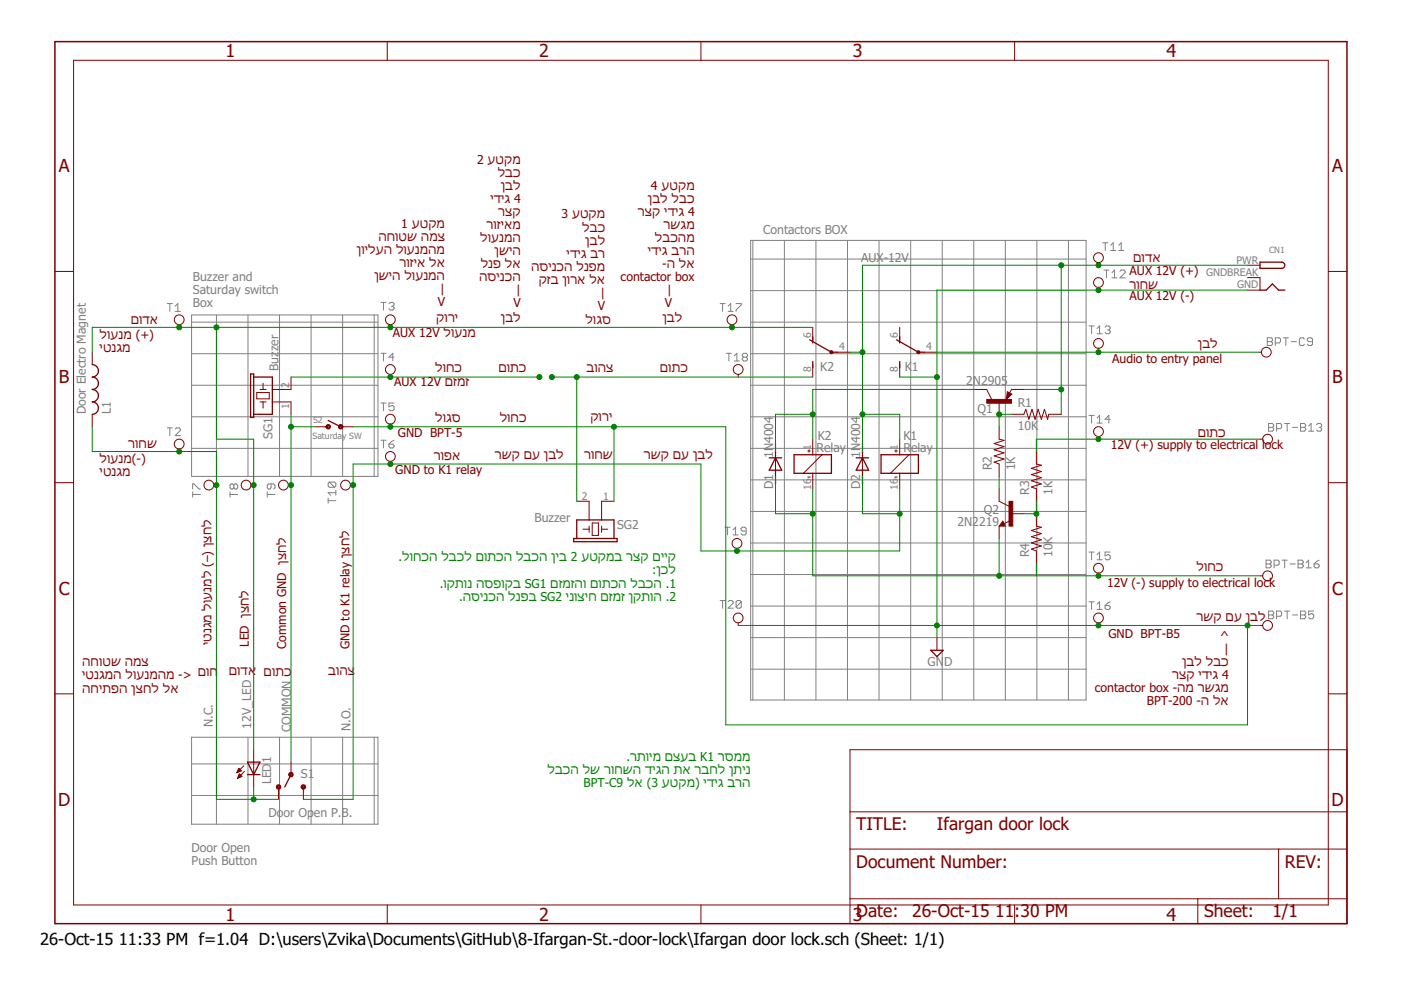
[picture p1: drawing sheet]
<svg xmlns="http://www.w3.org/2000/svg" width="297mm" height="210mm" viewBox="0 0 297 210" stroke-linecap="round" stroke-linejoin="round" font-family="sans-serif">
<g fill="none" stroke="#808080" stroke-width=".21">
<path d="M159.2 51h71.1v97.4h-71.1zM159.2 54.9h71.1M159.6 51v97.4M166.3 51v97.4M173 51v97.4M179.7 51v97.4M186.4 51v97.4M193.1 51v97.4M199.8 51v97.4M206.5 51v97.4M213.1 51v97.4M219.8 51v97.4"/>
<path d="M226.5 51v97.4M233.8 51.5h1.1M234.1 57.3h1M234.3 51.5v1.6M234.6 57.3v1.6M235.5 52l.5-.5v1.6M235.5 53.1h1.1M235.8 57.8l.5-.5v1.6M235.8 58.9h1M237.2 53.1h1.1M237.2 52l.5-.5v1.6M237.4 57.5l.3-.2h.6l.2 .2v.3l-1.1 1.1h1.1"/>
<path d="M35.5 64.4h1.1M36 64.4v1.6M37.1 64.9l.6-.5v1.6M37.1 66h1.1M40.6 66.8h39.5v34.2h-39.5zM40.6 75h39.5M40.6 68.3h39.5M45.9 66.8v34.2M52.6 66.8v34.2M59.3 66.8v34.2M66 66.8v34.2M72.6 66.8v34.2"/>
<path d="M79.3 66.8v34.2M80.8 64.1h1.1M80.8 74.9h1.1M81.3 64.1v1.6M81.3 74.9v1.6M82.5 64.4l.2-.3h.6l.2 .3v.3l-.2 .2M83 64.9h.3M83.3 64.9l.2 .3v.3l-.2 .2h-.6l-.2-.2M83.5 75.7h-1l.8-.8v1.6M152.7 64.4h1.1M153.2 64.4v1.6M154 74.9h1.1"/>
<path d="M154.4 66h1M154.4 64.9l.5-.5v1.6M154.5 74.9v1.6M155.7 75.5l.5-.6v1.6M155.7 76.5h1.1M156.1 64.4h1.1v.2l-1.1 1.1v.3M157.6 75.7l-.2-.2v-.3l.2-.3h.6l.3 .3v.3l-.3 .2M157.6 75.7h.6M157.6 75.7l-.2 .3v.3l.2 .2h.6l.3-.2v-.3l-.3-.3M159.2 75h71.1M159.2 68.3h71.1M159.2 61.6h71.1"/>
<path d="M230.9 69.1h1.1M231.4 69.1v1.7M232.6 69.7l.5-.6v1.7M232.6 70.8h1.1M234.3 69.4l.3-.3h.5l.3 .3v.3l-.3 .2M234.8 69.9h.3M235.1 69.9l.3 .3v.3l-.3 .3h-.5l-.3-.3M268.7 71.6h.8l.3 .3v.3l-.3 .2 .3 .3v.3l-.3 .3h-.8zM268.7 72.4h.8M270.4 72.7h.8l.3-.3v-.5l-.3-.3h-.8v1.7M272.1 71.6h1.1M272.6 71.6v1.7"/>
<path d="M273.8 72.4h1.1M276.6 71.9l-.3-.3h-.5l-.3 .3v1.1l.3 .3h.5l.3-.3M278.3 72.4h-.8l-.3-.2v-.3l.3-.3h.5l.3 .3v1.1l-.3 .3h-.5l-.3-.3M35.5 90.7h1.1M36 90.7v1.7M37.1 91l.3-.3h.6l.2 .3v.2l-1.1 1.2h1.1M40.6 95.1h39.5M40.6 88.4h39.5M40.6 81.7h39.5M80.8 85.4h1.1M80.8 93.3h1.1M81.3 85.4v1.7"/>
<path d="M81.3 93.3v1.7M82.5 94.2h.8l.2 .2v.3l-.2 .3h-.6l-.2-.3zM83.5 85.4h-1v.9l.5-.3h.3l.2 .3v.5l-.2 .3h-.6l-.2-.3M83.5 93.3l-.5 .3-.5 .6M159.2 95.1h71.1M159.2 88.4h71.1M159.2 81.7h71.1M230.9 88.1h1.1M231.4 88.1v1.6M232.6 88.6l.5-.5v1.6M232.6 89.7h1.1M235.4 88.9h-1.1l.8-.8v1.6"/>
<path d="M269 89.8h.8l.2 .3v.2l-.2 .3 .2 .3v.3l-.2 .2h-.8zM269 90.6h.8M270.7 90.9h.8l.2-.3v-.5l-.2-.3h-.8v1.6M272.4 89.8h1M272.9 89.8v1.6M274 90.6h1.1M275.7 89.8h.9l.2 .3v.2l-.2 .3 .2 .3v.3l-.2 .2h-.9zM275.7 90.6h.9M277.5 91.4h1M277.5 90.3l.5-.5v1.6M279.1 90.1l.3-.3h.6l.2 .3v.2l-.2 .3M279.7 90.6h.3"/>
<path d="M280 90.6l.2 .3v.3l-.2 .2h-.6l-.3-.2M40.9 104.8h1.6M40.9 103.7v-1.1h.2l1.1 1.1h.3M40.9 104.3v1.1M48.8 104.8h1.6M48.8 104.3v1.1M49.6 102.9l-.3-.3h-.3l-.2 .3v.5l.2 .3h.3l.3-.3M49.6 102.9l.2-.3h.3l.3 .3v.5l-.3 .3h-.3l-.2-.3M49.6 102.9v.5M56.7 104.8h1.6M56.7 104.3v1.1M57.5 102.6v.8l-.3 .3h-.3l-.2-.3v-.5l.2-.3h1.1l.3 .3v.5l-.3 .3"/>
<path d="M69.6 106.2h1.6M69.6 105.6v1.1M69.8 102.2l-.2 .3v.5l.2 .3h1.1M69.8 102.2h1.1l.3 .3v.5l-.3 .3M69.8 102.2l1.1 1.1M71.2 104.5h-1.6l.5 .5M71.2 103.9v1.1M153.7 111.8h1.1M154.3 111.8v1.6M155.4 112.3l.6-.5v1.6M155.4 113.4h1.1M158.2 112.6h-.8l-.3-.3v-.2l.3-.3h.5l.3 .3v1l-.3 .3h-.5l-.3-.3"/>
<path d="M159.2 115.1h71.1M159.2 108.4h71.1M159.2 101.7h71.1M230.9 117.1h1.1M231.4 117.1v1.6M232.6 117.6l.5-.5v1.6M232.6 118.7h1.1M235.4 117.1h-1.1v.8l.5-.3h.3l.3 .3v.5l-.3 .3h-.5l-.3-.3M268.4 118.8h.8l.3 .2v.3l-.3 .3 .3 .2v.3l-.3 .3h-.8zM268.4 119.6h.8M270.1 119.8h.8l.3-.2v-.6l-.3-.2h-.8v1.6M271.8 118.8h1.1"/>
<path d="M272.4 118.8v1.6M273.5 119.6h1.1M275.2 118.8h.8l.3 .2v.3l-.3 .3 .3 .2v.3l-.3 .3h-.8zM275.2 119.6h.8M276.9 119.3l.6-.5v1.6M278.6 119.6h.8l.3 .2v.3l-.3 .3h-.5l-.3-.3zM279.7 118.8l-1.1 .8M152.7 127.3h1.1M153.2 127.3v1.6M154.4 127.6l.2-.3h.6l.2 .3v.3l-1 1h1M157.2 127.6v1.1l-.3 .2h-.6l-.2-.2M157.2 127.6l-.3-.3h-.6l-.2 .3v1.1"/>
<path d="M157.2 127.6l-1.1 1.1M159.2 135.2h71.1M159.2 128.5h71.1M159.2 121.8h71.1M230.9 127.6h1.1M231.4 127.6v1.6M232.6 128.1l.5-.5v1.6M232.6 129.2h1.1M234.3 128.4h.8l.3 .3v.2l-.3 .3h-.5l-.3-.3zM235.4 127.6l-1.1 .8M269 129.6h.8l.2 .2v.3l-.2 .3 .2 .3v.2l-.2 .3h-.8zM269 130.4h.8"/>
<path d="M270.7 130.7h.8l.2-.3v-.6l-.2-.2h-.8v1.6M272.4 129.6h1M272.9 129.6v1.6M274 130.4h1.1M275.7 129.6h.9l.2 .2v.3l-.2 .3 .2 .3v.2l-.2 .3h-.9zM275.7 130.4h.9M276.9 120.4h1.1M278.5 129.6h-1v.8l.5-.3h.3l.2 .3v.5l-.2 .3h-.6l-.2-.3M40.6 156.3h39.5v18.5h-39.5zM45.9 156.3v18.5M52.6 156.3v18.5M59.3 156.3v18.5"/>
<path d="M66 156.3v18.5M72.6 156.3v18.5M79.3 156.3v18.5M159.2 141.9h71.1M40.6 168.7h39.5M40.6 162h39.5"/>
</g>
<g fill="none" stroke="#800000" stroke-width=".28">
<path d="M267.1 55.6h4.6a.66 .66 0 0 1 .7 .6 .66 .66 0 0 1-.7 .7h-4.6zM19.6 77.3a1.32 1.32 0 0 1 1.3 1.3 1.32 1.32 0 0 1-1.3 1.3 1.31 1.31 0 0 1 1.3 1.4 1.31 1.31 0 0 1-1.3 1.3 1.32 1.32 0 0 1 1.3 1.3 1.32 1.32 0 0 1-1.3 1.3 1.31 1.31 0 0 1 1.3 1.3 1.31 1.31 0 0 1-1.3 1.3M53.1 79.3h.7v9.2h-.7zM53.8 79.9h3.9v7.9h-3.9M171.7 72.1l4.6 2.6h1.3M172.3 71.4v1.3M172.3 76.6v1.4M190.1 72.1l4.6 2.6h1.3M190.8 71.4v1.3M190.8 76.6v1.4M267.1 61.5h1.4l1.3-1.3 1.3 1.3h1.3M69.6 89.2l2.6 1.3"/>
<path d="M163.1 97.1h2.6M164.4 97.1l1.3 2.6h-2.6zM168.4 96.4h7.9v4h-7.9zM181.5 97.1h2.7M182.9 97.1l1.3 2.6h-2.7zM186.8 96.4h7.9v4h-7.9zM213.7 83.2l.6 .4-.8 .8 .2-1 .4 .2-.3 .4v-.4M121.6 114.2h9.2v.7h-9.2zM122.3 114.2v-4h7.9v4M212.6 111l-.1 .3h.4l-.3-.5-.5 .6h.8M197.3 137.9h2.7l-1.4 1.3zM52.5 161.6h2.6l-1.3 2.6z"/>
<path d="M52.5 164.2h2.6M61.7 164.2l-1.3 2.7"/>
</g>
<g fill="none" stroke="#800000" stroke-width=".21">
<path d="M15.6 12.8h266v179.1h-266zM82.1 8.8v4M148.6 8.8v4M215.1 8.8v4M11.6 57.6h4M232.9 55.7v.5M264.5 58.9h2.6v2.6h-2.6M264.5 56.2h2.6M281.6 57.6h4M19.6 74.7v2.6M38 68.8v.6M61.7 79.9v2.7h-4"/>
<path d="M82.8 68.8v.6M82.8 79.4v.5M155.2 68.8v.6M156.5 79.4v.5M172.3 69.4v2.7M172.3 77.3v2.6M177.6 74.7h2.6M190.8 69.4v2.7M190.8 77.3v2.6M196 74.7h2.6M232.9 60.9v.6M232.9 73.8v.6"/>
<path d="M266.9 74.7h.6M19.6 87.8v2.7M38 95.2v.5M54.4 83.2h2.7v1.4h-2.7zM55.1 85.2h1.3M55.1 82.6h1.3M55.8 81.3v1.3M55.8 85.2v1.3M57.7 85.2h4v2.6M67 90.5h2.6M72.2 90.5h2.7M82.8 89.9v.6"/>
<path d="M82.8 97.8v.6M164.4 95.7v5.3M171.3 95.6h.5M171.5 95.4v.5M172.3 93.1v3.3M174.3 96.4l-4 4M182.9 95.7v5.3M189.7 95.6h.5M190 95.4v.5M190.8 93.1v3.3M192.7 96.4l-3.9 4M206.6 82.6h2.6l1 2.1"/>
<path d="M211.8 85.2v2.6M211.8 90.5v2.6l1.1 .3-2.1 .6 2.1 .7-2.1 .7 2.1 .6-2.1 .7 2.1 .6-2.1 .7 1 .4v2.6M213.6 83.1l.9 .5-1.1 1.1zM214.5 87.8h2.6l.4-1 .6 2.1 .7-2.1 .7 2.1 .6-2.1 .7 2.1 .6-2.1 .7 2.1 .3-1.1h2.6M217.1 82.6h-2.6l-.5 .7M219.7 95.7v2.7l1.1 .2-2.1 .7 2.1 .7-2.1 .6 2.1 .7-2.1 .6 2.1 .7-2.1 .7 1 .4v2.6M232.9 92.5v.6M267.1 93.1h.6M11.6 102.3h4M45.3 102.8h.6M53.2 102.8h.6M61.1 102.8h.6"/>
<path d="M74.3 102.8h.6M122.3 106.3h2.6v3.9M123.6 112.2h1.3M124.9 111.5v1.4M125.6 110.9h1.3v2.6h-1.3zM127.6 112.2h1.3M127.6 111.5v1.4M130.2 106.3h-2.6v3.9M156.3 116.2v.6M171.3 101.2h.5M172.3 100.4v3.3M189.7 101.2h.5"/>
<path d="M190.8 100.4v3.3M211.8 103.7v2.6l2.1 1M211.8 111.5v2.7M212.6 110.5l.5 1h-1.3zM214.1 110.4l-1.2 .6M214.5 108.9h2.6M219.7 108.9v2.6l1.1 .3-2.1 .7 2.1 .6-2.1 .7 2.1 .6-2.1 .7 2.1 .7-2.1 .6 1 .4v2.6M281.6 102.3h4M156.5 132v.6M198.6 135.3v2.6M232.9 121.5v.6M232.9 132v.6"/>
<path d="M267.1 122.1h.6M267.1 132.6h.6M11.6 147.1h4M53.8 159v7.9M180.2 159h105.4v36.8h-105.4zM281.6 147.1h4M50.2 163.8h.1M50.3 163.7h.2M50.3 163.6h.5M50.4 163.4h.7M50.4 165h.1M50.4 164.8h.4"/>
<path d="M50.5 163.3h.6M50.5 163.2h.4M50.5 164.7h.6M50.5 164.6h.7M50.6 163.1h.2M50.6 162.9h.1M50.6 164.5h.5M50.6 162.9l.6 .5-1 .4zM50.7 164.3h.3M50.7 164.2h.2M50.8 164.1l.5 .5-.9 .4zM51.7 162.4l-1.5 1.4"/>
<path d="M51.8 163.6l-1.4 1.4M59.1 166.9v2.6M61.7 161.6v2.6M64.3 166.9v2.6M180.2 172.1h105.4M82.1 191.9v3.9M148.6 191.9v3.9M180.2 180h105.4M180.2 190.6h105.4M215.1 191.9v3.9M254 190.6v5.2M271.1 180v10.6"/>
<circle cx="232.9" cy="54.6" r="1.04"/>
<circle cx="232.9" cy="59.9" r="1.04"/>
<circle cx="38" cy="67.8" r="1.04"/>
<circle cx="82.8" cy="67.8" r="1.04"/>
<circle cx="82.8" cy="78.3" r="1.04"/>
<circle cx="155.2" cy="67.8" r="1.04"/>
<circle cx="156.5" cy="78.3" r="1.04"/>
<circle cx="232.9" cy="72.8" r="1.04"/>
<circle cx="268.5" cy="74.7" r="1.04"/>
<circle cx="38" cy="94.1" r="1.04"/>
<circle cx="82.8" cy="96.8" r="1.04"/>
<circle cx="82.8" cy="88.9" r="1.04"/>
<circle cx="232.9" cy="91.5" r="1.04"/>
<circle cx="268.8" cy="93.1" r="1.04"/>
<circle cx="44.3" cy="102.8" r="1.04"/>
<circle cx="52.2" cy="102.8" r="1.04"/>
<circle cx="60.1" cy="102.8" r="1.04"/>
<circle cx="73.3" cy="102.8" r="1.04"/>
<circle cx="156.3" cy="115.2" r="1.04"/>
<circle cx="156.5" cy="131" r="1.04"/>
<circle cx="232.9" cy="120.5" r="1.04"/>
<circle cx="232.9" cy="131" r="1.04"/>
<circle cx="268.8" cy="132.6" r="1.04"/>
<circle cx="268.8" cy="122.1" r="1.04"/>
</g>
<g fill="#800000" stroke="#800000" stroke-width=".21">
<path d="M194.5 74.4h.4v.5h-.4z" fill-rule="evenodd"/>
<path d="M176 74.4h.5v.5h-.5z" fill-rule="evenodd"/>
<path d="M58.8 166.5a.48 .48 0 0 1 .7 .1 .48 .48 0 0 1-.3 .7 .48 .48 0 0 1-.6-.4h.2a.27 .27 0 0 1 .4-.3 .27 .27 0 0 1 .1 .4 .27 .27 0 0 1-.5 0l-.2-.1z" fill-rule="evenodd"/>
<path d="M64 166.5a.48 .48 0 0 1 .8 .2 .48 .48 0 0 1-.4 .6 .48 .48 0 0 1-.6-.4h.3a.26 .26 0 0 1 .3-.3 .26 .26 0 0 1 .1 .4 .26 .26 0 0 1-.4 0l-.3-.1z" fill-rule="evenodd"/>
<path d="M61.4 163.9a.48 .48 0 0 1 .7 .1 .48 .48 0 0 1-.3 .7 .48 .48 0 0 1-.6-.5h.2a.27 .27 0 0 1 .4-.2 .27 .27 0 0 1 .1 .4 .27 .27 0 0 1-.5-.1l-.2-.1z" fill-rule="evenodd"/>
<path d="M69.3 90.1a.48 .48 0 0 1 .7 .2 .48 .48 0 0 1-.3 .7 .48 .48 0 0 1-.6-.5h.2a.26 .26 0 0 1 .3-.3 .26 .26 0 0 1 .2 .4 .26 .26 0 0 1-.4 0l-.3-.1z" fill-rule="evenodd"/>
<path d="M71.9 90.1a.48 .48 0 0 1 .8 .2 .48 .48 0 0 1-.3 .6 .48 .48 0 0 1-.6-.4h.2a.27 .27 0 0 1 .3-.3 .27 .27 0 0 1 .1 .5 .27 .27 0 0 1-.4-.1l-.2-.1z" fill-rule="evenodd"/>
</g>
<path d="M11.6 8.8h274v187h-274z" fill="none" stroke="#800000" stroke-width=".32"/>
<g fill="#800000" stroke="#800000" stroke-width=".21">
<path d="M209.2 84.7h5.3v.8h-5.3z"/>
<path d="M213.9 106.3h.8v5.2h-.8z"/>
</g>
<g fill="none" stroke="#008000" stroke-width=".21">
<path d="M225 56.2v31.6M264.5 56.2h-81.6v39.5M45.9 69.4v23.7h7.9v65.9M61.7 79.9h52.7M117 79.9h55.3M122.3 79.9v26.4M172.3 69.4h-152.7v5.3M180.2 74.7h2.7M190.8 79.9h7.8M198.6 74.7h68.3M264.5 61.5h-65.9v73.8M19.6 90.5v5.2h26.3v73.8h13.2"/>
<path d="M61.7 87.8v73.8M61.7 90.5h5.3M74.9 90.5h79v63.2h110.6v-21.1M130.2 90.5v15.8M172.3 87.8h-7.9v7.9M182.9 87.8h7.9v5.3M206.6 82.6h-34.3v10.5M214.5 87.8h-2.7v2.7M217.1 82.6h7.9M267.1 93.1h-47.4v2.6M164.4 101v7.9h7.9M172.3 103.7v18.4h94.8"/>
<path d="M182.9 101v7.9h7.9M190.8 103.7v13.1h-42.2v-18.4h-73.7v71.1h-10.6M211.8 101v2.7M211.8 114.2v7.9M219.7 106.3v2.6h-2.6M219.7 119.4v2.7M156.5 132.6h110.6M53.8 166.9v2.6"/>
</g>
<g fill="#008000" stroke="#008000" stroke-width=".21">
<circle cx="53.8" cy="169.5" r=".53"/>
<circle cx="38" cy="95.7" r=".53"/>
<circle cx="45.9" cy="102.8" r=".53"/>
<circle cx="53.8" cy="102.8" r=".53"/>
<circle cx="38" cy="69.4" r=".53"/>
<circle cx="155.2" cy="69.4" r=".53"/>
<circle cx="45.9" cy="69.4" r=".53"/>
<circle cx="82.8" cy="69.4" r=".53"/>
<circle cx="82.8" cy="98.4" r=".53"/>
<circle cx="74.9" cy="102.8" r=".53"/>
<circle cx="156.3" cy="116.8" r=".53"/>
<circle cx="190.8" cy="108.9" r=".53"/>
<circle cx="232.9" cy="74.7" r=".53"/>
<circle cx="172.3" cy="108.9" r=".53"/>
<circle cx="232.9" cy="122.1" r=".53"/>
<circle cx="211.8" cy="122.1" r=".53"/>
<circle cx="122.3" cy="79.9" r=".53"/>
<circle cx="117" cy="79.9" r=".53"/>
<circle cx="61.7" cy="102.8" r=".53"/>
<circle cx="61.7" cy="90.5" r=".53"/>
<circle cx="198.6" cy="132.6" r=".53"/>
<circle cx="232.9" cy="61.5" r=".53"/>
<circle cx="232.9" cy="132.6" r=".53"/>
<circle cx="82.8" cy="90.5" r=".53"/>
<circle cx="264.5" cy="132.6" r=".53"/>
<circle cx="198.6" cy="79.9" r=".53"/>
<circle cx="130.2" cy="90.5" r=".53"/>
<circle cx="232.9" cy="56.2" r=".53"/>
<circle cx="225" cy="56.2" r=".53"/>
<circle cx="182.9" cy="87.8" r=".53"/>
<circle cx="225" cy="82.6" r=".53"/>
<circle cx="182.9" cy="74.7" r=".53"/>
<circle cx="219.7" cy="108.9" r=".53"/>
<circle cx="211.8" cy="87.8" r=".53"/>
<circle cx="232.9" cy="93.1" r=".53"/>
<circle cx="172.3" cy="87.8" r=".53"/>
<circle cx="82.8" cy="79.9" r=".53"/>
<circle cx="114.4" cy="79.9" r=".53"/>
</g>
<g font-size="3.8" fill="#800000">
<text x="47.8" y="12.2">1</text>
<text x="114.3" y="12.2">2</text>
<text x="180.8" y="12.2">3</text>
<text x="247.3" y="12.2">4</text>
<text x="12.5" y="36.5">A</text>
<text x="282.5" y="36.5">A</text>
<text x="12.5" y="81.3">B</text>
<text x="282.5" y="81.3">B</text>
<text x="12.5" y="126.1">C</text>
<text x="282.5" y="126.1">C</text>
<text x="12.3" y="170.8">D</text>
<text x="282.3" y="170.8">D</text>
<text x="47.8" y="195.2">1</text>
<text x="114.3" y="195.2">2</text>
<text x="180.8" y="195.2">3Date:</text>
<text x="247.3" y="195.2">4</text>
</g>
<g font-size="3.7" fill="#800000">
<text x="181.5" y="176.1">TITLE:</text>
<text x="198.7" y="176.1">Ifargan door lock</text>
<text x="181.5" y="184">Document Number:</text>
<text x="272.4" y="184">REV:</text>
<text x="193.4" y="194.5">26-Oct-15</text>
<text x="211" y="194.5">11:30 PM</text>
<text x="255.3" y="194.5">Sheet:</text>
<text x="269.8" y="194.5">1/1</text>
</g>
<g font-size="3.5">
<text x="8.5" y="200.4">26-Oct-15</text>
<text x="25.2" y="200.4">11:33 PM f=1.04 D:\users\Zvika\Documents\GitHub\8-Ifargan-St.-door-lock\Ifargan door lock.sch (Sheet: 1/1)</text>
</g>
<g font-size="2.6" fill="#800000">
<text x="101.1" y="34.7">2 עטקמ</text>
<text x="105.5" y="37.5">לבכ</text>
<text x="106.2" y="40.2">ןבל</text>
<text x="138" y="40.2">4 עטקמ</text>
<text x="104" y="43">ידיג 4</text>
<text x="105.6" y="45.8">רצק</text>
<text x="119.1" y="46.3">3 עטקמ</text>
<text x="135.3" y="45.8">רצק ידיג 4</text>
<text x="137.4" y="43">ןבל לבכ</text>
<text x="75.7" y="53.8">ןוילעה לוענמהמ</text>
<text x="80.2" y="51.1">החוטש המצ</text>
<text x="85.1" y="48.3">1 עטקמ</text>
<text x="101.8" y="51.3">לוענמה</text>
<text x="103.2" y="48.6">רוזיאמ</text>
<text x="123.4" y="49.1">לבכ</text>
<text x="124.1" y="51.9">ןבל</text>
<text x="138.8" y="51.3">לבכהמ</text>
<text x="140.7" y="48.6">רשגמ</text>
<text x="79.4" y="59.4">ןשיה לוענמה</text>
<text x="84.7" y="56.6">רוזיא לא</text>
<text x="101.6" y="59.6">הסינכה</text>
<text x="101.9" y="56.9">לנפ לא</text>
<text x="104.9" y="54.1">ןשיה</text>
<text x="112.6" y="57.4">הסינכה לנפמ</text>
<text x="120.1" y="54.6">ידיג בר</text>
<text x="131.6" y="59.6">contactor box</text>
<text x="137.3" y="54.1">ידיג ברה</text>
<text x="140.4" y="56.9">-ה לא</text>
<text x="239.5" y="58.3">AUX 12V (+)</text>
<text x="240.3" y="55.4">םודא</text>
<text x="92.8" y="64.9">V</text>
<text x="93.4" y="62.2">|</text>
<text x="108.9" y="65.2">V</text>
<text x="109.4" y="62.4">|</text>
<text x="114.2" y="60.2">קזב ןורא לא</text>
<text x="126.8" y="65.7">V</text>
<text x="127.3" y="62.9">|</text>
<text x="140.9" y="65.2">V</text>
<text x="141.5" y="62.4">|</text>
<text x="239.5" y="63.6">AUX 12V (-)</text>
<text x="239.5" y="61.2">רוחש</text>
<text x="21.1" y="71.9">לוענמ )+(</text>
<text x="27.7" y="68.6">םודא</text>
<text x="83.3" y="71.5">AUX 12V לוענמ</text>
<text x="92.5" y="68.4">קורי</text>
<text x="106.2" y="68.4">ןבל</text>
<text x="124.1" y="68.6">לוגס</text>
<text x="140.4" y="68.4">ןבל</text>
<text x="21.1" y="74.7">יטנגמ</text>
<text x="235.8" y="77">Audio to entry panel</text>
<text x="254" y="73.9">ןבל</text>
<text x="83.6" y="81.8">AUX 12V םזמז</text>
<text x="92.2" y="78.9">לוחכ</text>
<text x="105.7" y="78.9">םותכ</text>
<text x="124.4" y="78.9">בוהצ</text>
<text x="139.9" y="78.9">םותכ</text>
<text x="92.2" y="89.4">לוגס</text>
<text x="105.9" y="89.4">לוחכ</text>
<text x="125.2" y="89.2">קורי</text>
<text x="27.2" y="95">רוחש</text>
<text x="84.3" y="92.6">GND BPT-5</text>
<text x="235.5" y="95.2">12V (+) supply to electrical lock</text>
<text x="254" y="92.6">םותכ</text>
<text x="21.1" y="98.2">לוענמ)-(</text>
<text x="21.1" y="101">יטנגמ</text>
<text x="83.8" y="100.5">GND to K1 relay</text>
<text x="92" y="97.6">רופא</text>
<text x="104.9" y="97.3">רשק םע ןבל</text>
<text x="123.9" y="97.3">רוחש</text>
<text x="136.5" y="97.3">רשק םע ןבל</text>
<text x="234.7" y="124.5">12V (-) supply to electrical lock</text>
<text x="253.7" y="121">לוחכ</text>
<text x="253.7" y="131.6">רשק םע ןבל</text>
<text x="44.8" y="136.8" transform="rotate(-90 44.8 136.8)">יטנגמ לוענמל )–( ןצחל</text>
<text x="52.7" y="137.1" transform="rotate(-90 52.7 137.1)">LED ןצחל</text>
<text x="60.6" y="137.6" transform="rotate(-90 60.6 137.6)">Common GND ןצחל</text>
<text x="74.1" y="137.6" transform="rotate(-90 74.1 137.6)">GND to K1 relay ןצחל</text>
<text x="235" y="135.3">GND BPT-B5</text>
<text x="258.7" y="135.6">^</text>
<text x="17.4" y="141.3">החוטש המצ</text>
<text x="41.9" y="143.4">םוח</text>
<text x="48.5" y="143.2">םודא</text>
<text x="55.9" y="143.4">םותכ</text>
<text x="69.6" y="143.2">בוהצ</text>
<text x="248.5" y="143.9">רצק ידיג 4</text>
<text x="250.6" y="141.2">ןבל לבכ</text>
<text x="259.6" y="138.4">|</text>
<text x="17.4" y="144.1">יטנגמה לוענמהמ -&lt;</text>
<text x="17.4" y="146.8">החיתפה ןצחל לא</text>
<text x="232.1" y="146.7">contactor box -המ רשגמ</text>
<text x="243.2" y="149.5">BPT-200 -ה לא</text>
</g>
<g font-size="2.6" fill="#808080">
<text x="161.8" y="49.7">Contactors BOX</text>
<text x="40.9" y="59.6">Buzzer and</text>
<text x="182.6" y="55.4">AUX-12V</text>
<text x="40.9" y="62.4">Saturday switch</text>
<text x="40.9" y="65.2">Box</text>
<text x="59.1" y="74.5" transform="rotate(-90 59.1 74.5)">zer</text>
<text x="59.1" y="78.6" transform="rotate(-90 59.1 78.6)">Buz</text>
<text x="173.9" y="78.6">K2</text>
<text x="191.8" y="78.6">K</text>
<text x="193.3" y="78.6">1</text>
<text x="204.8" y="81.5">2N2905</text>
<text x="18.2" y="87.8" transform="rotate(-90 18.2 87.8)">Door Electro Magnet</text>
<text x="23.5" y="87.8" transform="rotate(-90 23.5 87.8)">L1</text>
<text x="207.2" y="87.6">Q1</text>
<text x="215.8" y="86.3">R1</text>
<text x="57.7" y="93.1" transform="rotate(-90 57.7 93.1)">SG1</text>
<text x="173.1" y="95.9">Relay</text>
<text x="173.4" y="93.4">K2</text>
<text x="191.5" y="95.9">R</text>
<text x="191.5" y="93.4">K1</text>
<text x="193.2" y="95.9">elay</text>
<text x="215.8" y="91.3">10K</text>
<text x="163.9" y="97.1" transform="rotate(-90 163.9 97.1)">1N4004</text>
<text x="182.4" y="97.1" transform="rotate(-90 182.4 97.1)">1N4004</text>
<text x="210.3" y="99.7" transform="rotate(-90 210.3 99.7)">R2</text>
<text x="215.2" y="99.7" transform="rotate(-90 215.2 99.7)">1K</text>
<text x="163.9" y="103.6" transform="rotate(-90 163.9 103.6)">D1</text>
<text x="182.4" y="103.6" transform="rotate(-90 182.4 103.6)">D2</text>
<text x="218.2" y="105" transform="rotate(-90 218.2 105)">R3</text>
<text x="223.2" y="105" transform="rotate(-90 223.2 105)">1K</text>
<text x="113.3" y="110.8">Buzzer</text>
<text x="130.8" y="112.1">SG2</text>
<text x="203" y="111.5">2N2219</text>
<text x="208.6" y="108.9">Q2</text>
<text x="218.2" y="118.1" transform="rotate(-90 218.2 118.1)">R4</text>
<text x="223.2" y="118.1" transform="rotate(-90 223.2 118.1)">10K</text>
<text x="196.7" y="141.2">GN</text>
<text x="200.2" y="141.2">D</text>
<text x="45.1" y="154.2" transform="rotate(-90 45.1 154.2)">N.C.</text>
<text x="53.3" y="154.5" transform="rotate(-90 53.3 154.5)">12V_LED</text>
<text x="61.7" y="155.3" transform="rotate(-90 61.7 155.3)">COMMON</text>
<text x="74.3" y="155" transform="rotate(-90 74.3 155)">N.O.</text>
<text x="57.5" y="161.8" transform="rotate(-90 57.5 161.8)">1</text>
<text x="57.5" y="166.3" transform="rotate(-90 57.5 166.3)">LED</text>
<text x="63.8" y="164.9">S1</text>
<text x="57" y="173.2">Door Op</text>
<text x="66.6" y="173.2">en P.B.</text>
<text x="40.6" y="180.7">Door Open</text>
<text x="40.6" y="183.4">Push Button</text>
</g>
<g font-size="2.6" fill="#008000">
<text x="84.5" y="119">.לוחכה לבכל םותכה לבכה ןיב 2 עטקמב רצק םייק</text>
<text x="93.3" y="124.6">.וקתונ הספוקב SG1 םזמזהו םותכה לבכה .1</text>
<text x="138.3" y="121.8">:ןכל</text>
<text x="97.3" y="127.4">.הסינכה לנפב SG2 ינוציח םזמז ןקתוה .2</text>
<text x="132.8" y="161.3">.רתוימ םצעב K1 רסממ</text>
<text x="116.1" y="164.1">לבכה לש רוחשה דיגה תא רבחל ןתינ</text>
<text x="123.7" y="166.9">BPT-C9 לא )3 עטקמ( ידיג ברה</text>
</g>
<g font-size="2.2" fill="#808080">
<text x="255.7" y="58.5">GNDBREAK</text>
<text x="262.2" y="55.9">PWR</text>
<text x="262.3" y="61.1">GND</text>
<text x="171.9" y="71.7" transform="rotate(-90 171.9 71.7)">6</text>
<text x="190.4" y="71.7" transform="rotate(-90 190.4 71.7)">6</text>
<text x="178" y="74.3">4</text>
<text x="196.4" y="74.3">4</text>
<text x="61.3" y="82.2" transform="rotate(-90 61.3 82.2)">2</text>
<text x="171.9" y="78.9" transform="rotate(-90 171.9 78.9)">8</text>
<text x="190.4" y="78.9" transform="rotate(-90 190.4 78.9)">8</text>
<text x="61.3" y="86.8" transform="rotate(-90 61.3 86.8)">1</text>
<text x="171.9" y="95.4" transform="rotate(-90 171.9 95.4)">1</text>
<text x="190.4" y="95.4" transform="rotate(-90 190.4 95.4)">1</text>
<text x="123.3" y="105.9">2</text>
<text x="127.9" y="105.9">1</text>
<text x="171.9" y="103.8" transform="rotate(-90 171.9 103.8)">16</text>
<text x="190.4" y="103.8" transform="rotate(-90 190.4 103.8)">16</text>
</g>
<g font-size="1.8" fill="#808080">
<text x="269.1" y="53.6">CN1</text>
<text x="66.4" y="89.7">S2</text>
<text x="66.3" y="93.1">Saturday SW</text>
</g>
<g font-size=".6" fill="#808080">
<text x="164.6" y="101.6" transform="rotate(-90 164.6 101.6)">eOrder</text>
<text x="164.6" y="99.6" transform="rotate(-90 164.6 99.6)">1</text>
<text x="164.6" y="97.4" transform="rotate(-90 164.6 97.4)">SpiceOrder 2</text>
<text x="183.1" y="101.6" transform="rotate(-90 183.1 101.6)">eOrder</text>
<text x="183.1" y="99.6" transform="rotate(-90 183.1 99.6)">1</text>
<text x="183.1" y="97.4" transform="rotate(-90 183.1 97.4)">SpiceOrder 2</text>
<text x="164.6" y="102.7" transform="rotate(-90 164.6 102.7)">Spic</text>
<text x="183.1" y="102.7" transform="rotate(-90 183.1 102.7)">Spic</text>
</g>
</svg>
